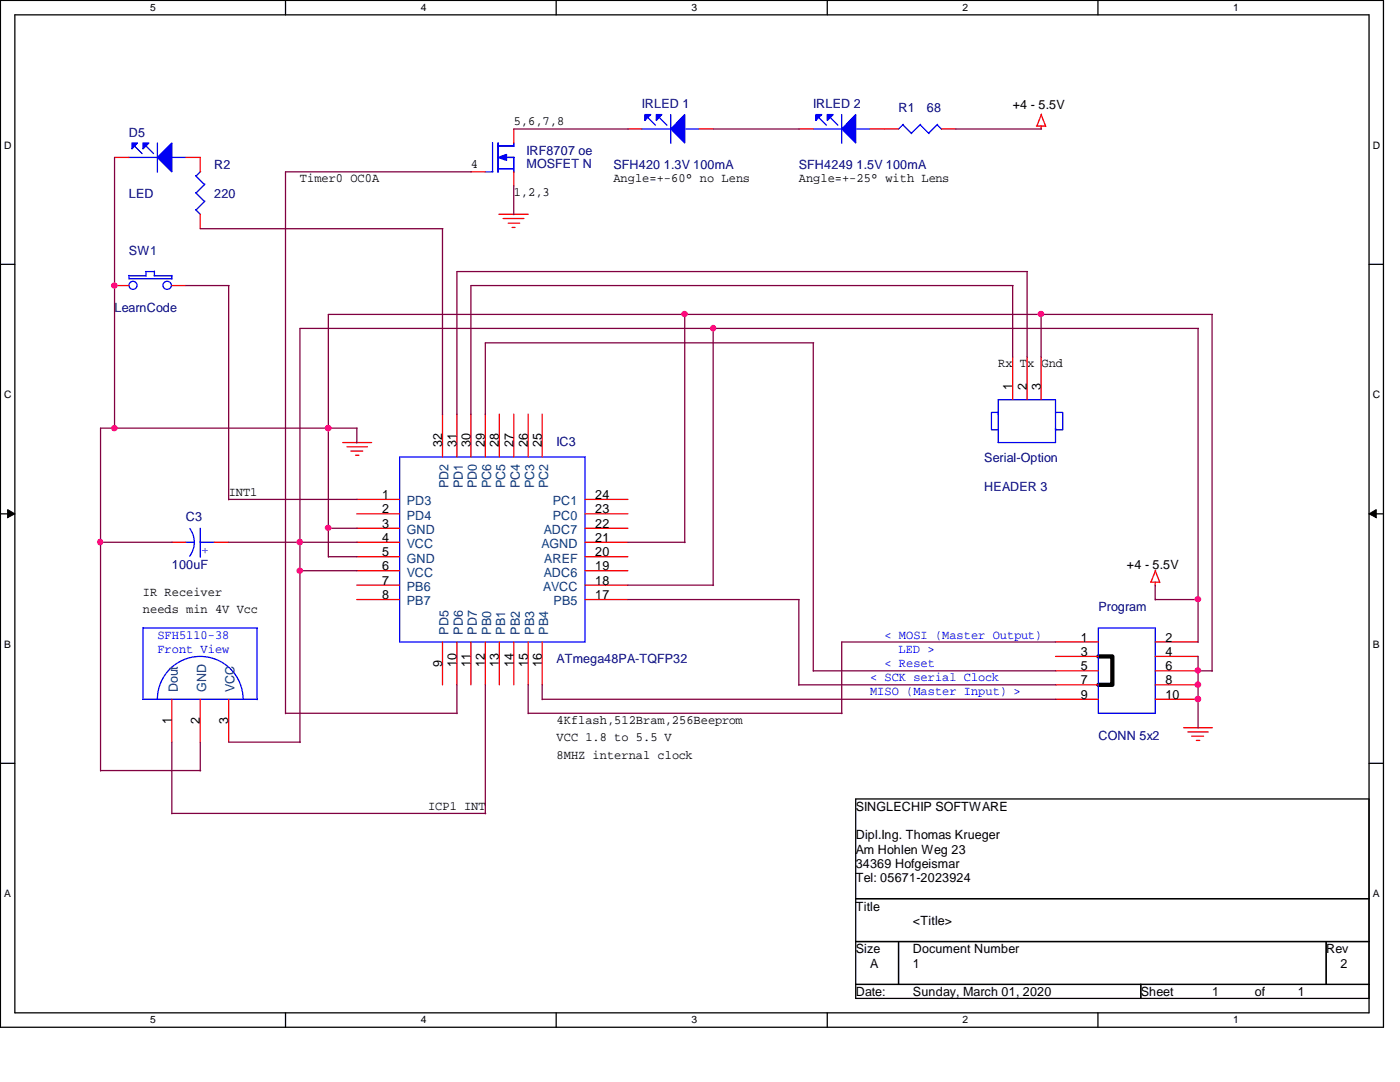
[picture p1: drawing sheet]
<svg xmlns="http://www.w3.org/2000/svg" width="279mm" height="216mm" viewBox="0 0 279 216" stroke-linecap="round" stroke-linejoin="round" font-family="sans-serif">
<path d="M.1 .1h276v204.9h-276zM3 3h270.2v199.1h-270.2z" fill="none" stroke="#000" stroke-width=".25"/>
<g fill="#fff">
<path d="M30 .4h1v2.2h-1z"/>
<path d="M30 202.4h1v2.2h-1z"/>
</g>
<path d="M57 .1v2.9M57 202.1v2.9" fill="none" stroke="#000" stroke-width=".25"/>
<g fill="#fff">
<path d="M84 .4h1v2.2h-1z"/>
<path d="M84 202.4h1v2.2h-1z"/>
</g>
<path d="M111 .1v2.9M111 202.1v2.9" fill="none" stroke="#000" stroke-width=".25"/>
<g fill="#fff">
<path d="M138 .4h1v2.2h-1z"/>
<path d="M138 202.4h1v2.2h-1z"/>
</g>
<path d="M165.1 .1v2.9M165.1 202.1v2.9" fill="none" stroke="#000" stroke-width=".25"/>
<g fill="#fff">
<path d="M192.1 .4h1v2.2h-1z"/>
<path d="M192.1 202.4h1v2.2h-1z"/>
</g>
<path d="M219.1 .1v2.9M219.1 202.1v2.9" fill="none" stroke="#000" stroke-width=".25"/>
<g fill="#fff">
<path d="M246.1 .4h1v2.2h-1z"/>
<path d="M246.1 202.4h1v2.2h-1z"/>
<path d="M.8 27.9h1.4v2.2h-1.4z"/>
<path d="M274 27.9h1.3v2.2h-1.3z"/>
<path d="M.8 77.6h1.4v2.2h-1.4z"/>
<path d="M274 77.6h1.3v2.2h-1.3z"/>
</g>
<path d="M.1 52.7h2.9M273.2 52.7h2.9" fill="none" stroke="#000" stroke-width=".25"/>
<g fill="#fff">
<path d="M.8 127.4h1.3v2.2h-1.3z"/>
<path d="M274 127.4h1.3v2.2h-1.3z"/>
</g>
<path d="M.1 102.5h2.9M273.2 102.5h2.9" fill="none" stroke="#000" stroke-width=".25"/>
<path d="M1.5 101.7l1.5 .8-1.5 .8zM273.2 102.5l1.5-.8v1.6z" fill="#000" stroke="#000" stroke-width=".2"/>
<g fill="#fff">
<path d="M.8 177.2h1.2v2.2h-1.2z"/>
<path d="M274 177.2h1.2v2.2h-1.2z"/>
</g>
<path d="M.1 152.3h2.9M170.8 159.4h102.4v39.8h-102.4zM273.2 152.3h2.9M170.8 179.3h102.4M170.8 187.9h102.4M170.8 196.4h102.4M179.3 187.9v8.5M227.7 196.4v2.8M264.7 187.9v8.5" fill="none" stroke="#000" stroke-width=".25"/>
<path d="M219.2 131h2.8v5.7h-2.8" fill="none" stroke="#000" stroke-width=".85"/>
<g fill="none" stroke="#f00" stroke-width=".25">
<path d="M22.9 31.4h2.8M37.1 31.4h2.9v2.9M94 34.3h2.9M102.5 25.7v2.8M102.5 34.3v2.8M125.3 25.7h2.8M139.5 25.7h2.8M159.4 25.7h2.9M173.7 25.7h5.6M187.9 25.7h2.9M206.8 25.1h1.8M207.8 22.9l.9 2.3"/>
<path d="M207.8 25.1v.7M207.9 22.8l-1 2.3M22.9 57h2.8M34.3 57h2.8M40 42.8v2.8M99.6 42.8h5.8M100.4 43.6h4.2M101.4 44.5h2.3M102.2 45.4h.6M202.1 71.2v8.6M205 71.2v8.6M207.8 71.2v8.6"/>
<path d="M68.4 88.3h5.8M69.3 89.2h4M70 90h2.4M71 90.8h.6M71.2 99.7h8.6M88.3 82.6v8.6M91.2 82.6v8.6M94 82.6v8.6M96.9 82.6v8.6M99.7 82.6v8.6M102.5 82.6v8.6M105.4 82.6v8.6"/>
<path d="M108.2 82.6v8.6M116.8 99.7h8.5M34.3 108.2h2.8M42.8 108.2h2.8M71.2 102.5h8.6M71.2 105.4h8.6M71.2 108.2h8.6M71.2 116.8h8.6M71.2 119.6h8.6M71.2 111.1h8.6M71.2 113.9h8.6M116.8 102.5h8.5"/>
<path d="M116.8 105.4h8.5M116.8 108.2h8.5M116.8 116.8h8.5M116.8 119.6h8.5M116.8 111.1h8.5M116.8 113.9h8.5M229.6 116.2h1.8M230.5 113.9l1 2.3M230.5 116.2v.6M230.6 113.8l-.9 2.4M34.3 139.5v8.6M40 139.5v8.6"/>
<path d="M45.6 139.5v8.6M88.3 128.1v8.6M91.2 128.1v8.6M94 128.1v8.6M96.9 128.1v8.6M99.7 128.1v8.6M102.5 128.1v8.6M105.4 128.1v8.6M108.2 128.1v8.6M210.7 128.1h8.5M210.7 131h8.5M210.7 133.9h8.5"/>
<path d="M210.7 136.7h8.5M210.7 139.5h8.5M230.5 128.1h8.6M230.5 131h8.6M230.5 133.9h8.6M230.5 136.7h8.6M230.5 139.5h8.6M236.2 145.2h5.8M237.1 146h4M237.8 146.9h2.4M238.8 147.7h.6"/>
</g>
<g fill="#00f" stroke="#00f" stroke-width=".25">
<path d="M31.4 31.4l2.9-2.9v5.8z"/>
<path d="M28.5 28.5h1.2l-1.2 1.2z"/>
<path d="M26.3 28.5h1.1l-1.1 1.2z"/>
<path d="M170.8 22.9v5.6l-2.8-2.8z"/>
<path d="M165.1 22.9h1.2l-1.2 1.1z"/>
<path d="M162.8 22.9h1.2l-1.2 1.1z"/>
<path d="M136.7 22.9v5.6l-2.8-2.8z"/>
<path d="M131 22.9h1.1l-1.1 1.1z"/>
<path d="M128.7 22.9h1.2l-1.2 1.1z"/>
<path d="M99.4 31.4l1.7-.6v1.2z"/>
</g>
<g fill="none" stroke="#00f" stroke-width=".25">
<path d="M25.7 31.4h5.7M26.8 29.1l1.6 1.5M29.1 29.1l1.5 1.5M31.4 28.5v5.9M34.2 31.4h2.9M39 38.4l1.8 1.8M39 35.1l1.8 1.7M40 34.2l-.9 .9M40.9 36.7l-1.8 1.8M96.9 34.3h1.5M98.3 28.4v5.9M99.3 29.1h3.2"/>
<path d="M99.4 28.5v5.9M99.4 33.7h3.2M100.8 31.4h1.8M102.5 28.5v.7M102.5 31.4v3M128 25.7h5.9M129.3 23.5l1.5 1.5M131.6 23.5l1.5 1.5M133.9 22.9v5.7M136.6 25.7h2.9M162.2 25.7h5.8M163.4 23.5l1.5 1.5"/>
<path d="M165.7 23.5l1.5 1.5M168 22.9v5.7M170.7 25.7h3M180.2 24.9l1.7 1.8M180.3 24.8l-1 .9M183.6 24.9l1.8 1.8M183.7 24.8l-1.8 1.8M187 24.9l1 .9M187.1 24.8l-1.8 1.8M25.7 55h3.4M25.7 54.9v.7h8.7M29 54.2h1.8"/>
<path d="M29.1 54.2v.9M30.7 55h3.6M30.8 54.1v.9M34.3 54.9v.7M39 41.8l1 1M40.9 40.1l-1.8 1.8M199.2 79.8h11.5v8.5h-11.5zM79.8 91.2h37v36.9h-37zM199.2 82.6v-.3h-1.3v3.5h1.3M210.7 82.3h1.4v3.5h-1.4v-.4M37 108.2h1.8M37.9 105.5l.6 1.3 .3 1.4"/>
<path d="M38.8 108.2l-.3 1.5-.7 1.3M39.9 108.2h2.9M40 105.4v5.8M28.4 139.5h23M28.5 125.3h22.9M28.5 125.2v14.3M31.4 139.5a8.6 8.6 0 0 1 8.6-8.5 8.6 8.6 0 0 1 8.5 8.5M51.3 125.3v14.3M219.2 125.3h11.3v17h-11.3z"/>
<circle cx="26.5" cy="56.9" r=".8"/>
<circle cx="33.4" cy="57" r=".83"/>
</g>
<g fill="none" stroke="#800040" stroke-width=".25">
<path d="M22.9 31.4v54.1M94.1 34.3h-37.1v108.1M102.5 25.7h22.9M102.5 37.1v5.7M142.3 25.7h17.2M190.8 25.7h17.1M37.1 57h8.6M40 45.6h48.4M45.6 57v42.7M88.3 45.6v37.1M202.1 57v14.3M202.2 57h-108.2v25.7"/>
<path d="M205 54.2v17.1M205.1 54.2h-113.9v28.5M136.7 62.7v45.6M142.3 65.5v51.3M162.3 68.4v65.5M162.4 68.4h-65.5v14.3M207.8 62.7v8.6M239.1 65.5v62.7M239.2 65.5h-179.3v82.7M241.9 62.7v71.2M242 62.7h-176.5v48.5M45.6 99.7h25.7"/>
<path d="M71.2 85.4v3M71.3 85.4h-51.2v68.4M20.1 108.2h14.3M45.6 108.2h25.7M59.9 113.9h11.4M65.5 105.4h5.8M65.5 111.1h5.8M125.3 119.6h34.2M125.3 116.8h17.1M125.3 108.2h11.4M159.4 119.6v17.1M230.5 119.6h8.7"/>
<path d="M230.5 116.8v2.9M91.2 136.7v5.7M96.9 136.7v25.7M105.4 136.7v5.7M108.2 136.7v2.9M108.2 139.5h102.5M159.4 136.7h51.3M162.3 133.9h48.4M210.7 128.1h-42.7v14.3M239.1 131v14.3M239.1 133.9h2.9M20.1 153.8h19.9"/>
<path d="M34.3 148.1v14.3M40 148.1v5.7M45.6 148.1h14.3M57 142.3h34.3M105.4 142.3h62.7M34.3 162.3h62.6"/>
</g>
<g fill="#f0f" stroke="#f0f" stroke-width=".25">
<circle cx="239.1" cy="136.6" r=".55"/>
<circle cx="239.1" cy="133.8" r=".53"/>
<circle cx="207.7" cy="62.7" r=".53"/>
<circle cx="65.5" cy="85.4" r=".53"/>
<circle cx="59.8" cy="113.9" r=".53"/>
<circle cx="239.1" cy="119.5" r=".53"/>
<circle cx="20" cy="108.2" r=".53"/>
<circle cx="22.8" cy="57" r=".53"/>
<circle cx="239.1" cy="139.5" r=".55"/>
<circle cx="142.3" cy="65.5" r=".53"/>
<circle cx="22.8" cy="85.4" r=".53"/>
<circle cx="65.5" cy="105.3" r=".53"/>
<circle cx="136.6" cy="62.7" r=".53"/>
<circle cx="59.8" cy="108.2" r=".55"/>
</g>
<g font-size="2.5" fill="#000080">
<text x="128.1" y="21.6">IRLED 1</text>
<text x="162.3" y="21.6">IRLED 2</text>
<text x="179.3" y="22.4">R1</text>
<text x="185" y="22.4">68</text>
<text x="25.7" y="27.3">D5</text>
<text x="42.8" y="33.8">R2</text>
<text x="105.1" y="30.9">IRF8707 oe</text>
<text x="105.1" y="33.5">MOSFET N</text>
<text x="122.4" y="33.8">SFH420 1.3V 100mA</text>
<text x="159.4" y="33.8">SFH4249 1.5V 100mA</text>
<text x="25.7" y="39.5">LED</text>
<text x="42.8" y="39.5">220</text>
<text x="25.7" y="50.9">SW1</text>
<text x="22.9" y="62.2">LearnCode</text>
<text x="111.1" y="89">IC3</text>
<text x="196.4" y="92.1">Serial-Option</text>
<text x="196.4" y="98">HEADER 3</text>
<text x="37.1" y="104.1">C3</text>
<text x="34.3" y="113.5">100uF</text>
<text x="219.2" y="122">Program</text>
<text x="111.1" y="132.2">ATmega48PA-TQFP32</text>
<text x="219.2" y="147.6">CONN 5x2</text>
</g>
<g font-size="2.5">
<text x="202.1" y="21.8">+4 - 5.5V</text>
<text x="102.5" y="25">5,6,7,8</text>
<text x="94" y="33.5">4</text>
<text x="59.9" y="36.4">Timer0 OC0A</text>
<text x="102.5" y="39.2">1,2,3</text>
<text x="122.4" y="36.4">Angle=+-60° no Lens</text>
<text x="159.4" y="36.4">Angle=+-25° with Lens</text>
<text x="199.2" y="73.3">Rx Tx Gnd</text>
<text x="202" y="77.7" transform="rotate(-90 202 77.7)">1</text>
<text x="204.9" y="77.7" transform="rotate(-90 204.9 77.7)">2</text>
<text x="207.7" y="77.7" transform="rotate(-90 207.7 77.7)">3</text>
<text x="88.2" y="89.2" transform="rotate(-90 88.2 89.2)">32</text>
<text x="91.1" y="89.2" transform="rotate(-90 91.1 89.2)">31</text>
<text x="93.9" y="89.2" transform="rotate(-90 93.9 89.2)">30</text>
<text x="96.8" y="89.2" transform="rotate(-90 96.8 89.2)">29</text>
<text x="99.6" y="89.2" transform="rotate(-90 99.6 89.2)">28</text>
<text x="102.4" y="89.2" transform="rotate(-90 102.4 89.2)">27</text>
<text x="105.3" y="89.2" transform="rotate(-90 105.3 89.2)">26</text>
<text x="108.1" y="89.2" transform="rotate(-90 108.1 89.2)">25</text>
<text x="45.6" y="99">INT1</text>
<text x="76.3" y="99.6">1</text>
<text x="118.8" y="99.6">24</text>
<text x="76.3" y="102.4">2</text>
<text x="76.3" y="105.3">3</text>
<text x="118.8" y="102.4">23</text>
<text x="118.8" y="105.3">22</text>
<text x="76.3" y="108.1">4</text>
<text x="76.3" y="113.8">6</text>
<text x="76.3" y="111">5</text>
<text x="118.8" y="111">20</text>
<text x="118.8" y="108.1">21</text>
<text x="118.8" y="113.8">19</text>
<text x="224.9" y="113.5">+4 - 5.5V</text>
<text x="28.5" y="118.9">IR Receiver</text>
<text x="76.3" y="116.7">7</text>
<text x="76.3" y="119.5">8</text>
<text x="118.8" y="119.5">17</text>
<text x="118.8" y="116.7">18</text>
<text x="28.5" y="122.3">needs min 4V Vcc</text>
<text x="215.7" y="128">1</text>
<text x="215.7" y="130.9">3</text>
<text x="232.6" y="128">2</text>
<text x="232.6" y="130.9">4</text>
<text x="88.2" y="133.1" transform="rotate(-90 88.2 133.1)">9</text>
<text x="91.1" y="133.1" transform="rotate(-90 91.1 133.1)">10</text>
<text x="93.9" y="133.1" transform="rotate(-90 93.9 133.1)">11</text>
<text x="96.8" y="133.1" transform="rotate(-90 96.8 133.1)">12</text>
<text x="99.6" y="133.1" transform="rotate(-90 99.6 133.1)">13</text>
<text x="102.4" y="133.1" transform="rotate(-90 102.4 133.1)">14</text>
<text x="105.3" y="133.1" transform="rotate(-90 105.3 133.1)">15</text>
<text x="108.1" y="133.1" transform="rotate(-90 108.1 133.1)">16</text>
<text x="215.7" y="133.8">5</text>
<text x="215.7" y="136.6">7</text>
<text x="232.6" y="133.8">6</text>
<text x="232.6" y="136.6">8</text>
<text x="215.7" y="139.4">9</text>
<text x="232.6" y="139.4">10</text>
<text x="34.2" y="144.5" transform="rotate(-90 34.2 144.5)">1</text>
<text x="39.9" y="144.5" transform="rotate(-90 39.9 144.5)">2</text>
<text x="45.6" y="144.5" transform="rotate(-90 45.6 144.5)">3</text>
<text x="111.1" y="144.4">4Kflash,512Bram,256Beeprom</text>
<text x="111.1" y="147.9">VCC 1.8 to 5.5 V</text>
<text x="111.1" y="151.4">8MHZ internal clock</text>
<text x="85.4" y="161.5">ICP1 INT</text>
<text x="170.8" y="161.8">SINGLECHIP SOFTWARE</text>
<text x="170.8" y="167.5">Dipl.Ing. Thomas Krueger</text>
<text x="170.8" y="170.3">Am Hohlen Weg 23</text>
<text x="170.8" y="173.1">34369 Hofgeismar</text>
<text x="170.8" y="176">Tel: 05671-2023924</text>
<text x="170.8" y="181.7">Title</text>
<text x="182.2" y="184.6">&lt;Title&gt;</text>
<text x="170.8" y="190.2">Size</text>
<text x="182.2" y="190.2">Document Number</text>
<text x="264.7" y="190.2">Rev</text>
<text x="173.7" y="193.1">A</text>
<text x="182.2" y="193.1">1</text>
<text x="267.5" y="193.1">2</text>
<text x="170.8" y="198.8">Date:</text>
<text x="182.2" y="198.8">Sunday, March 01, 2020</text>
<text x="227.7" y="198.8">Sheet</text>
<text x="241.9" y="198.8">1</text>
<text x="250.4" y="198.8">of</text>
<text x="259" y="198.8">1</text>
</g>
<g font-size="2.5" fill="#004080">
<text x="81.2" y="100.8">PD3</text>
<text x="89.5" y="97.5" transform="rotate(-90 89.5 97.5)">PD2</text>
<text x="92.4" y="97.5" transform="rotate(-90 92.4 97.5)">PD1</text>
<text x="95.2" y="97.5" transform="rotate(-90 95.2 97.5)">PD0</text>
<text x="98" y="97.5" transform="rotate(-90 98 97.5)">PC6</text>
<text x="100.8" y="97.5" transform="rotate(-90 100.8 97.5)">PC5</text>
<text x="103.7" y="97.5" transform="rotate(-90 103.7 97.5)">PC4</text>
<text x="106.6" y="97.5" transform="rotate(-90 106.6 97.5)">PC3</text>
<text x="109.4" y="97.5" transform="rotate(-90 109.4 97.5)">PC2</text>
<text x="110.3" y="100.8">PC1</text>
<text x="81.2" y="103.7">PD4</text>
<text x="81.2" y="106.6">GND</text>
<text x="108.5" y="106.6">ADC7</text>
<text x="110.3" y="103.7">PC0</text>
<text x="81.2" y="109.4">VCC</text>
<text x="81.2" y="112.3">GND</text>
<text x="108" y="109.4">AGND</text>
<text x="108.6" y="112.3">AREF</text>
<text x="81.2" y="117.9">PB6</text>
<text x="81.2" y="115.1">VCC</text>
<text x="108.4" y="117.9">AVCC</text>
<text x="108.5" y="115.1">ADC6</text>
<text x="81.2" y="120.8">PB7</text>
<text x="110.5" y="120.8">PB5</text>
<text x="89.5" y="126.7" transform="rotate(-90 89.5 126.7)">PD5</text>
<text x="92.4" y="126.7" transform="rotate(-90 92.4 126.7)">PD6</text>
<text x="95.2" y="126.7" transform="rotate(-90 95.2 126.7)">PD7</text>
<text x="98" y="126.7" transform="rotate(-90 98 126.7)">PB0</text>
<text x="100.8" y="126.7" transform="rotate(-90 100.8 126.7)">PB1</text>
<text x="103.7" y="126.7" transform="rotate(-90 103.7 126.7)">PB2</text>
<text x="106.6" y="126.7" transform="rotate(-90 106.6 126.7)">PB3</text>
<text x="109.4" y="126.7" transform="rotate(-90 109.4 126.7)">PB4</text>
<text x="35.5" y="138.1" transform="rotate(-90 35.5 138.1)">Dout</text>
<text x="41.1" y="138.1" transform="rotate(-90 41.1 138.1)">GND</text>
<text x="46.8" y="138.1" transform="rotate(-90 46.8 138.1)">VCC</text>
</g>
<g font-size="2.5" fill="#00f">
<text x="40.3" y="109.1" transform="rotate(90 40.3 109.1)">+</text>
<text x="31.4" y="130.2">Front View</text>
<text x="31.4" y="127.4">SFH5110-38</text>
<text x="176.5" y="127.4">&lt; MOSI (Master Output)</text>
<text x="179.3" y="130.2">LED &gt;</text>
<text x="173.7" y="136">&lt; SCK serial Clock</text>
<text x="176.5" y="133.1">&lt; Reset</text>
<text x="173.7" y="138.8">MISO (Master Input) &gt;</text>
</g>
<g font-size="2">
<text x="30" y="2.2">5</text>
<text x="84" y="2.2">4</text>
<text x="138" y="2.2">3</text>
<text x="192.1" y="2.2">2</text>
<text x="246.1" y="2.2">1</text>
<text x=".8" y="29.6">D</text>
<text x="274" y="29.6">D</text>
<text x=".8" y="79.4">C</text>
<text x="274" y="79.4">C</text>
<text x=".8" y="129.2">B</text>
<text x="274" y="129.2">B</text>
<text x=".8" y="179">A</text>
<text x="274" y="179">A</text>
<text x="30" y="204.2">5</text>
<text x="84" y="204.2">4</text>
<text x="138" y="204.2">3</text>
<text x="192.1" y="204.2">2</text>
<text x="246.1" y="204.2">1</text>
</g>
</svg>
